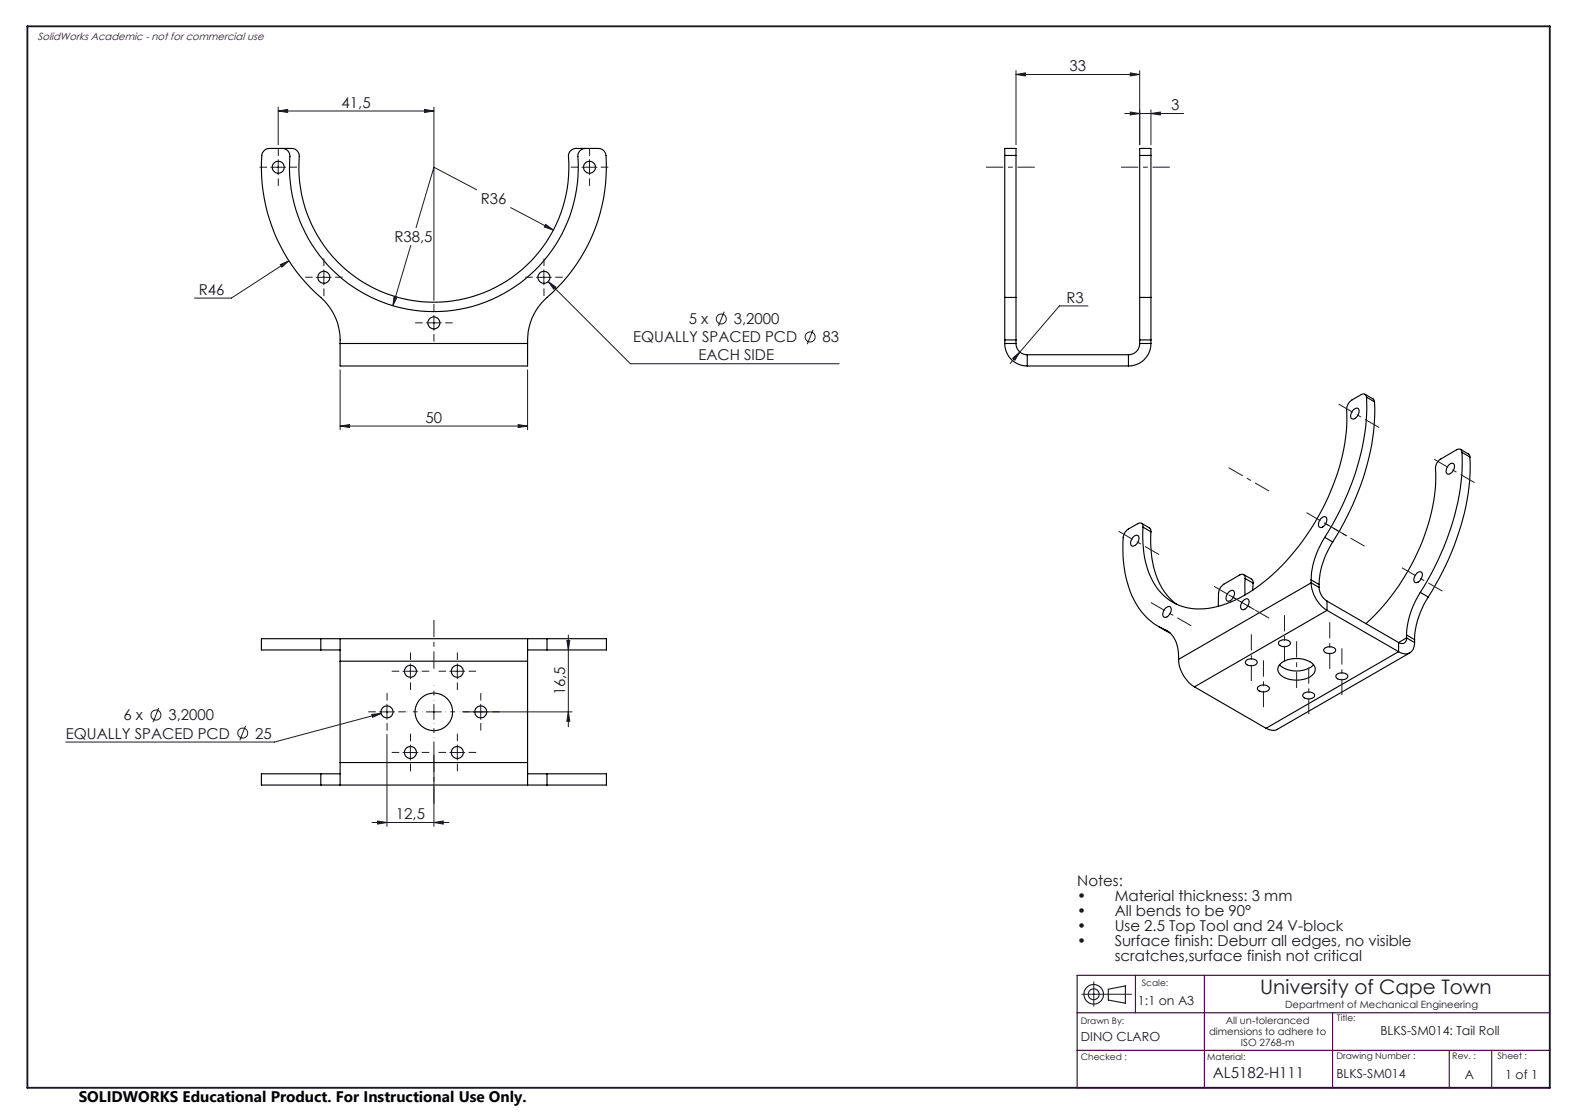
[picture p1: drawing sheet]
<svg xmlns="http://www.w3.org/2000/svg" width="420mm" height="297mm" viewBox="0 0 420 297" stroke-linecap="round" stroke-linejoin="round" font-family="sans-serif">
<g fill="none" stroke="#000" stroke-width=".3">
<path d="M75.3 39.6a1.99 1.99 0 0 1 2 2.1 38.5 38.5 0 0 0 38.6 41.4 38.5 38.5 0 0 0 38.2-41.8l.5-1.1 .7-.4 .8-.2M267.9 41.4v37.9M267.9 41.4v-1.8h3v1.8M267.9 41.4h3M270.9 41.4v37.9M303.9 41.4v37.9M303.9 41.4v-1.8h3v1.8M303.9 41.4h3M306.9 41.4v37.9M267.9 79.3v11.3M267.9 79.3h3M270.9 79.3v11.3"/>
<path d="M303.9 79.3v11.3M303.9 79.3h3M306.9 79.3v11.3M90.7 91.6a15.7 15.7 0 0 0-6.6-13.6 45.5 45.5 0 0 1-14.1-37.3l.7-.8 .7-.3h6.4a2.05 2.05 0 0 1 2 2.1 36 36 0 0 0 36.1 38.9 36 36 0 0 0 35.7-39.3l.5-1.1 1.1-.6h6.4a2.06 2.06 0 0 1 2 1.8 46.3 46.3 0 0 1-16.6 38.7 15.1 15.1 0 0 0-4.3 11.5M90.7 91.6v6h50v-6M90.7 91.6h50M267.9 91.6a5.9 5.9 0 0 0 6 6M267.9 91.6h3M267.9 90.6h3M267.9 90.6v1M270.9 91.6a2.99 2.99 0 0 0 3 3M270.9 90.6v1"/>
<path d="M273.9 97.6h27M273.9 94.6v3M273.9 94.6h27M300.9 94.6v3M303.9 91.6a2.99 2.99 0 0 1-3 3M303.9 91.6h3M303.9 90.6h3M303.9 90.6v1M306.9 91.6a6 6 0 0 1-6 6M306.9 90.6v1M360.8 109.4a.83 .83 0 0 1 .9-.6 .83 .83 0 0 1 .7 .8 2.07 2.07 0 0 1-1.8 2.1 1.33 1.33 0 0 1 0-2.1zM364 105.1l2.3 1.3 .2 .7"/>
<path d="M364.4 105.9a.86 .86 0 0 0-.5-.8 .86 .86 0 0 0-.9 .1l-2.5 1.4a3.2 3.2 0 0 0-1.4 2.6 54.3 54.3 0 0 1-9 30.9 52.3 52.3 0 0 1-20.6 19.8 18.5 18.5 0 0 1-15.7 1.2 16.1 16.1 0 0 1-8.5-12.2l-.5-4v-4.4M364.4 105.9a62.8 62.8 0 0 1-8.2 32.4l-2.9 5M364.4 105.9l2.1 1.2M366.5 107.1a63 63 0 0 1-8.2 32.4l-2.9 5M389.5 119.8l2.2 1.3 .3 .7M304.4 139.5l2.2 1.3 .2 .3 .1 .7M352.2 138.3a.83 .83 0 0 1 .9-.6 .83 .83 0 0 1 .7 .8 2 2 0 0 1-1.8 2.1 1.51 1.51 0 0 1 .2-2.3zM386.5 123.8a.78 .78 0 0 1 1.1-.2 .78 .78 0 0 1 .2 1 1.71 1.71 0 0 1-1.9 1.7 1.91 1.91 0 0 1 .6-2.5zM389.9 120.6a.85 .85 0 0 0-.5-.8 .85 .85 0 0 0-1 .1l-4.2 2.5a2.88 2.88 0 0 0-1.4 2.6 50.7 50.7 0 0 1-8 28.3 56.2 56.2 0 0 1-10.6 13M389.9 120.6a63.4 63.4 0 0 1-8.2 32.4l-3 4.9M389.9 120.6l2.1 1.2M392 121.8a62.2 62.2 0 0 1-8.2 32.4l-2.9 5"/>
<path d="M302.4 143a.78 .78 0 0 1 1-.2 .78 .78 0 0 1 .3 1 1.71 1.71 0 0 1-2 1.7 1.91 1.91 0 0 1 .7-2.5zM304.8 140.5a.86 .86 0 0 0-.3-1 .86 .86 0 0 0-1.1 .1l-2.5 1.4a2.95 2.95 0 0 0-1.4 2.4 29.3 29.3 0 0 0 4.9 19.7l1.6 1.7 1.7 1.5 2.9 1.6M304.8 140.5l2.1 1.3M306.9 141.8a26 26 0 0 0 3.5 15.9l1.4 1.6 2 1.8M327.6 157.9a.83 .83 0 0 1 .9-.5 .83 .83 0 0 1 .7 .8 2.07 2.07 0 0 1-1.8 2.1 1.33 1.33 0 0 1 0-2.1zM331.6 153.2l2.2 1.2 .3 .4 .1 .7M332 154.2a.89 .89 0 0 0-.3-1 .89 .89 0 0 0-1.1 .1l-4.2 2.4a3.2 3.2 0 0 0-1.5 2.4v3.5M332 154.2v4.4M332 154.2l2.2 1.3M334.2 155.5l-.1 1.8M349.6 155.4a9.4 9.4 0 0 0 4.3 7.3M349.6 154.6v.8"/>
<path d="M349.6 155.4l-35.3 20.4M349.6 155.4l2.2 1.2M349.6 154.6l2.2 1.2M351.8 156.6a4.6 4.6 0 0 0 2.1 3.7M351.8 155.8v.8M353.3 143.3a22.4 22.4 0 0 0-3.7 11.3M353.3 143.3l2.1 1.2M355.4 144.5a22.4 22.4 0 0 0-3.6 11.3M377.9 152.7a.85 .85 0 0 1 1.2-.1 .85 .85 0 0 1 .1 1.3 1.61 1.61 0 0 1-1.9 1.3 1.91 1.91 0 0 1 .6-2.5zM378.7 157.9a22.9 22.9 0 0 0-3.6 11.4M378.7 157.9l2.2 1.3M380.9 159.2a22.4 22.4 0 0 0-3.7 11.3"/>
<path d="M85.5 173.3h5.2M85.5 170.3h5.2M85.5 170.3h-15.8v3h15.8M85.5 170.3v3M90.7 170.3v6M90.7 176.3v27M90.7 170.3h50M90.7 176.3h50M140.7 170.3v6M140.7 173.3h5.2M140.7 170.3h5.2M140.7 176.3v27"/>
<path d="M145.9 170.3h15.8v3h-15.8M145.9 170.3v3M309 167l3 1.8M310.6 167.9a7.2 7.2 0 0 1 3.7 7.1v.8M310.6 167.9l1.1 .6M310.7 162.2a.83 .83 0 0 1 .9-.5 .83 .83 0 0 1 .7 .8 2.07 2.07 0 0 1-1.8 2.1 1.33 1.33 0 0 1 0-2.1zM314.3 175.8a9.2 9.2 0 0 0 4.2 7.3M331.5 160.2a.83 .83 0 0 1 .9-.6 .83 .83 0 0 1 .7 .8 2 2 0 0 1-1.8 2.1 1.51 1.51 0 0 1 .2-2.3zM332.3 176.1a1.99 1.99 0 0 1 2.9 .4 1.74 1.74 0 0 1-2.7 .7l-.4-.5zM341.1 171a2.11 2.11 0 0 1 3 .4 1.82 1.82 0 0 1-3.1 .4l-.1-.4zM341.2 177.2a7 7 0 0 0 9.1 0M341.5 176.9a7.1 7.1 0 0 1 8.8 .4 2.25 2.25 0 0 1-1.4 3.4 7.4 7.4 0 0 1-7.6-1 1.86 1.86 0 0 1 .2-2.8z"/>
<path d="M353.1 173a2.05 2.05 0 0 1 3.1 .2 1.74 1.74 0 0 1-2.8 .8l-.3-.4zM353.9 162.7l-35.4 20.4M353.9 160.3v2.4M353.9 162.7l19.1 11M353.9 160.3l19.1 11M356.4 179.8a2.11 2.11 0 0 1 3 .4 1.67 1.67 0 0 1-2.4 .9l-.7-.5-.1-.4zM373 173.7l-35.4 20.5M373 171.3v2.4M375.1 170.1a1.29 1.29 0 0 1-.6 1.4 1.29 1.29 0 0 1-1.5-.2M375.1 169.3v.8M375.1 170.1l-2.1 1.2M375.1 170.1l2.1 1.2"/>
<path d="M375.1 169.3l2.1 1.2M376 174.1l-35.6 20.5-1.3 .1-1.5-.5M377.2 171.3a2.59 2.59 0 0 1-1.2 2.8 2.59 2.59 0 0 1-3-.4M377.2 170.5v.8M318.5 183.1l19.1 11.1M335.4 183.2a2.05 2.05 0 0 1 3.1 .2 1.77 1.77 0 0 1-2.7 .8l-.4-.3zM347.6 184.9a2.07 2.07 0 0 1 3 .4 1.74 1.74 0 0 1-2.8 .8l-.4-.6zM85.5 206.3h5.2M85.5 209.3h5.2M85.5 206.3h-15.8v3h15.8M85.5 206.3v3M90.7 203.3v6"/>
<path d="M90.7 203.3h50M90.7 209.3h50M140.7 203.3v6M140.7 206.3h5.2M140.7 209.3h5.2M145.9 206.3h15.8v3h-15.8M145.9 206.3v3"/>
<circle cx="74.2" cy="44.6" r="1.59"/>
<circle cx="157.2" cy="44.6" r="1.59"/>
<circle cx="86.4" cy="73.9" r="1.6"/>
<circle cx="145" cy="73.9" r="1.59"/>
<circle cx="115.7" cy="86.1" r="1.6"/>
<circle cx="109.5" cy="179" r="1.61"/>
<circle cx="121.9" cy="179" r="1.61"/>
<circle cx="103.2" cy="189.8" r="1.61"/>
<circle cx="115.7" cy="189.8" r="5"/>
<circle cx="128.2" cy="189.8" r="1.6"/>
<circle cx="109.4" cy="200.6" r="1.6"/>
<circle cx="121.9" cy="200.6" r="1.6"/>
</g>
<g fill="none" stroke="#191924" stroke-width=".27">
<path d="M270.9 19.9l2.5-.5v.8zM270.9 18.8v19.8M270.9 19.9h33M301.4 19.4l2.5 .5-2.5 .3zM303.9 18.8v19.8M74.2 29.6l2.5-.4v.8zM74.2 28.6v10M74.2 29.6h41.5M113.2 29.2l2.5 .4-2.5 .4zM115.7 28.6v51.5M299.9 30.3h15.7M301.4 29.9l2.5 .4-2.5 .4z"/>
<path d="M306.9 30.3l2.5-.4v.8zM306.9 29.3v9.3M72.2 44.6h4M74.2 42.6v4M127.1 50.6l-11.4-6-4.8 16.1M136.2 55.3l11.4 6M145.5 59.8l2.1 1.5-2.4-.8zM155.2 44.6h4M157.2 42.6v4M74.8 70.6l2.2-1.1-1.8 1.7zM77 69.5l-15.3 10h-9.8M84.3 73.9h4"/>
<path d="M86.4 71.9v4M105.1 79l.8 .2-1.1 2.3zM109.5 65.4l-4.7 16.1M143.1 73.9h3.9M145 71.9v4M146.2 75.1l2 1.4-.5 .6zM146.2 75.1l21.9 21.9h55.7M90.7 98.6v16M113.7 86.1h4M115.7 84.1v4M140.7 98.6v16M193.1 83.1l-1.5 3.8"/>
<path d="M216.8 87.9l-1.5 3.9M270.1 95.5l1.9-1.6-1.3 2.1zM272 93.9l-2.6 3M290.1 81.6h-7.6l-10.5 12.3M90.7 113.6l2.5-.4v.8zM90.7 113.6h50M138.2 113.2l2.5 .4-2.5 .4zM107.5 179h3.9M109.4 177v4M119.9 179h4M122 177v4M151.2 170.8h.7l-.3 2.5z"/>
<path d="M151.6 169.3v24.5M42.3 188.7l-1.5 3.8M65.5 193.5l-1.5 3.8M99.1 190.5l2.5-.3-2.3 1zM101.2 189.8h4M101.6 190.2l-28.4 7.6h-55.7M103.2 187.8v4M103.2 195.8v24.5M109.4 198.6v4M113.7 189.8h4M115.7 187.8v4M115.7 197.8v22.5"/>
<path d="M122 198.6v4M123.7 189.8h28.8M128.2 187.8v4M151.6 189.8l.3 2.5h-.7zM99.2 219.3h20.5M100.7 218.9l2.5 .4-2.5 .4zM107.5 200.6h3.9M115.7 219.3l2.5-.4v.8zM119.9 200.6h4M288.5 265.1h13.2M291.7 261.8v6.5"/>
<circle cx="192.3" cy="85" r="1.33"/>
<circle cx="216" cy="89.8" r="1.33"/>
<circle cx="41.6" cy="190.6" r="1.34"/>
<circle cx="64.7" cy="195.5" r="1.33"/>
</g>
<g fill="none" stroke="#191924" stroke-width=".3">
<path d="M295.6 263.7l4.5-.8v4.6l-4.5-.9z"/>
<circle cx="291.6" cy="265.1" r="2.61"/>
<circle cx="291.7" cy="265.1" r="1.45"/>
</g>
<g fill="none" stroke="#191924" stroke-width=".27" stroke-dasharray="15.2 1.3 1.3 1.3" stroke-linecap="butt">
<path d="M71.2 44.6h-2M74.2 41.6v-2M74.2 47.6v2M77.2 44.6h2M154.2 44.6h-2M157.2 41.6v-2M157.2 47.6v2M160.2 44.6h2M83.4 73.9h-2M86.4 70.9v-2M86.4 76.9v2M89.4 73.9h2"/>
<path d="M142.1 73.9h-2M145.1 70.9v-2M145.1 76.9v2M148.1 73.9h2M112.7 86.1h-2M115.7 83.1v-2M115.7 89.1v2M118.7 86.1h2M106.5 179h-2M109.5 176v-2M112.5 179h2M119 179h-2"/>
<path d="M122 176v-2M125 179h2M100.2 189.8h-2M103.2 186.8v-2M103.2 192.8v2M106.2 189.8h2M109.5 197.6v-2M109.5 182v2M122 182v2M122 197.6v-2M125.2 189.8h-2M128.2 186.8v-2"/>
<path d="M128.2 192.8v2M131.2 189.8h2M106.5 200.6h-2M109.5 203.6v2M112.5 200.6h2M119 200.6h-2M122 203.6v2M125 200.6h2"/>
</g>
<path d="M262.9 44.6h13M311.9 44.6h-13M115.7 165.3v13M115.7 214.3v-13" fill="none" stroke="#191924" stroke-width=".27" stroke-dasharray="15.2 1.3 1.3 1.3" stroke-dashoffset="10.6" stroke-linecap="butt"/>
<path d="M112.7 189.8h-4M115.7 186.8v-4M115.7 192.8v4M118.7 189.8h4" fill="none" stroke="#191924" stroke-width=".27" stroke-dasharray="15.2 1.3 1.3 1.3" stroke-dashoffset="15.1" stroke-linecap="butt"/>
<g fill="none" stroke="#191924" stroke-width=".27" stroke-dasharray="15.2 1.3 1.3 1.3" stroke-dashoffset="10.9" stroke-linecap="butt">
<path d="M357 107.8l10.8 6.2M327.6 124.7l10.8 6.2M348.4 136.7l10.8 6.2M382.4 122.4l10.8 6.3M298.3 141.6l10.8 6.3M323.8 156.3l10.7 6.3M327.6 158.6l10.8 6.2M363.9 145.6l-10.8-6.2M373.8 151.4l10.8 6.2M306.9 160.6l10.8 6.3M342.5 176.5v-12.5M354.6 178.3v-12.4"/>
<path d="M333.7 181.6v-12.5M336.9 188.5v-12.4M345.8 183.4v-12.4M349 190.4v-12.5M357.8 185.3v-12.5"/>
</g>
<path d="M7.3 7h406v283h-406z" fill="none" stroke="#191924" stroke-width=".5"/>
<path d="M287.2 270h126.1M302.8 260v10M321.2 260v30M355.4 270v20M413.3 260h-126.1v30h126.1M287.2 280h126.1M386.5 280v10M397.8 280v10" fill="none" stroke="#400040" stroke-width=".3"/>
<g fill="#191924">
<path d="M138.2 113.2l2.5 .4-2.5 .4zM90.7 113.6l2.5-.4v.8z"/>
<path d="M74.8 70.6l.4 .6 1.8-1.7zM145.5 59.8l-.3 .7 2.4 .8zM105.1 79l-.3 2.5 1.1-2.3zM146.2 75.1l1.5 2 .5-.6zM74.2 29.6l2.5-.4v.8zM113.2 29.2l2.5 .4-2.5 .4zM270.1 95.5l.6 .5 1.3-2.1zM99.1 190.5l.2 .7 2.3-1zM100.7 218.9l2.5 .4-2.5 .4zM115.7 219.3l2.5-.4v.8z"/>
<path d="M270.9 19.9l2.5-.5v.8zM301.4 19.4l2.5 .5-2.5 .3z"/>
<path d="M301.4 29.9l2.5 .4-2.5 .4zM306.9 30.3l2.5-.4v.8z"/>
<path d="M151.6 189.8l.3 2.5h-.7zM151.2 170.8h.7l-.3 2.5z"/>
</g>
<text font-size="5.3" fill="#191924" x="336" y="265.1">University of Cape Town</text>
<text font-size="4.1" x="21" y="293.7">SOLIDWORKS Educational Product. For Instructional Use Only.</text>
<g font-size="4" fill="#191924">
<text x="285.2" y="19">33</text>
<text x="91.1" y="28.7">41,5</text>
<text x="312.3" y="29.4">3</text>
<text x="128.2" y="54.5">R36</text>
<text x="105.2" y="64.5">R38,5</text>
<text x="53" y="78.6">R46</text>
<text x="284.4" y="80.7">R3</text>
<text x="183.7" y="86.5">5 x</text>
<text x="195.7" y="86.5">3,2000</text>
<text x="168.9" y="91.3">EQUALLY SPACED PCD</text>
<text x="219.4" y="91.3">83</text>
<text x="186.2" y="96.1">EACH SIDE</text>
<text x="113.5" y="112.7">50</text>
<text x="150.7" y="185.4" transform="rotate(-90 150.7 185.4)">16,5</text>
<text x="17.5" y="196.9">EQUALLY SPACED PCD</text>
<text x="32.9" y="192.1">6 x</text>
<text x="44.9" y="192.1">3,2000</text>
<text x="68.1" y="196.9">25</text>
<text x="105.6" y="218.4">12,5</text>
<text x="287.3" y="236.2">Notes:</text>
<text x="287.3" y="240.2">•</text>
<text x="287.3" y="244.2">•</text>
<text x="297.3" y="240.2">Material thickness: 3 mm</text>
<text x="297.3" y="244.2">All bends to be 90°</text>
<text x="287.3" y="248.2">•</text>
<text x="297.3" y="248.2">Use 2.5 Top Tool and 24 V-block</text>
<text x="287.3" y="252.2">•</text>
<text x="297.3" y="252.2">Surface finish: Deburr all edges, no visible</text>
<text x="297.3" y="256.2">scratches,surface finish not critical</text>
<text x="323.4" y="287.5">AL5182-H111</text>
</g>
<g font-size="3.3" fill="#191924">
<text x="303.5" y="267.8">1:1 on A3</text>
<text x="368.1" y="275.9">BLKS-SM014: Tail Roll</text>
<text x="288.2" y="277.6">DINO CLARO</text>
<text x="356.4" y="287.5">BLKS-SM014</text>
<text x="390.6" y="287.6">A</text>
<text x="401.4" y="287.6">1 of 1</text>
</g>
<text font-size="2.8" fill="#400040" x="10" y="10.5">SolidWorks Academic - not for commercial use</text>
<g font-size="2.7" fill="#191924">
<text x="342.7" y="268.7">Department of Mechanical Engineering</text>
<text x="322.4" y="275.9">dimensions to adhere to</text>
<text x="326.9" y="272.9">All un-toleranced</text>
<text x="330.9" y="278.9">ISO 2768-m</text>
</g>
<g font-size="2.4" fill="#191924">
<text x="304.5" y="262.8">Scale:</text>
<text x="288.2" y="272.9">Drawn By:</text>
<text x="356.5" y="272.3">Title:</text>
<text x="288.2" y="282.6">Checked :</text>
<text x="321.9" y="282.6">Material:</text>
<text x="356.4" y="282.3">Drawing Number :</text>
<text x="387.3" y="282.4">Rev. :</text>
<text x="399.3" y="282.3">Sheet :</text>
</g>
</svg>
